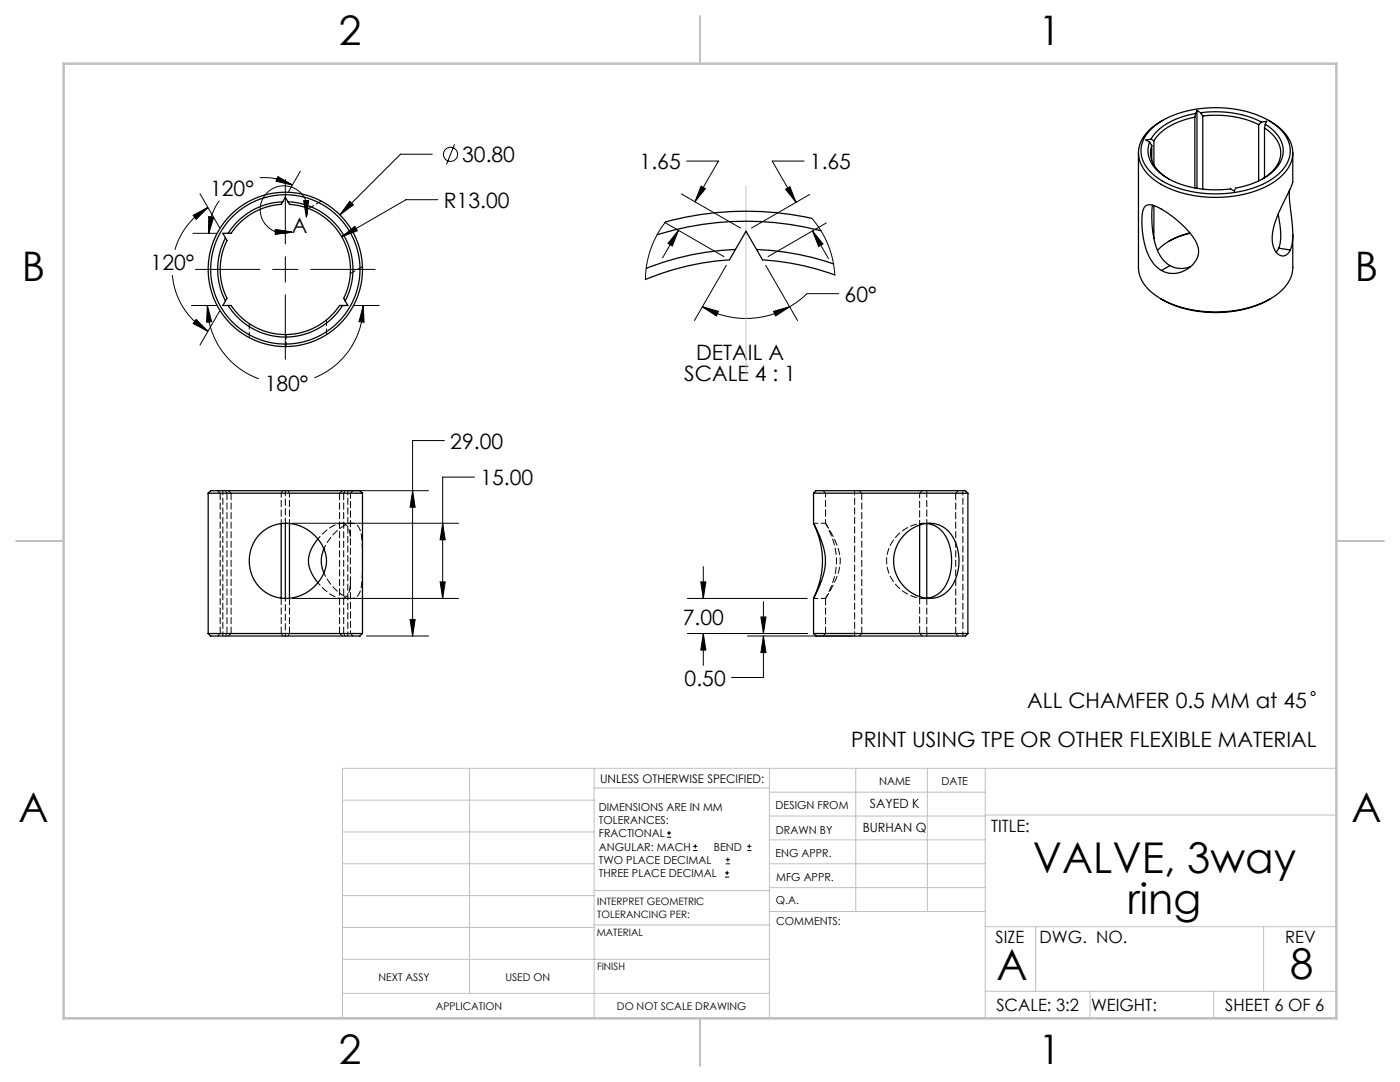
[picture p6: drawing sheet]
<svg xmlns="http://www.w3.org/2000/svg" width="279mm" height="216mm" viewBox="0 0 279 216" stroke-linecap="round" stroke-linejoin="round" font-family="sans-serif">
<g fill="none" stroke="#000" stroke-width=".2">
<path d="M39.9 38.7l3.9 6.8M51.8 35.5a11.1 11.1 0 0 1 6.5 1.4M55.5 35.2l2.8 1.7-3.2-.7zM56.9 35.8v12.9M59.9 34.2l-2.3 4.1M86.3 30.8h-6.4l-12.1 12.1M87.4 39.8h-6.4l-12.8 7.5M90.7 28.8l-1.6 4M135.9 38.7l11.9 6.8M137 32.1h6.4l-4.7 8.2M139.9 37.1l.9 .6-2.1 2.6zM156.8 37.8l.9-.5 1.2 3.1z"/>
<path d="M160.5 32.1h-6.4l4.8 8.3M161.6 38.8l-11.6 6.7M34.4 54.9a14.3 14.3 0 0 0 7.1 11.2M38.5 46.6h4.7M38.5 43l3-1.6-2.4 2.4zM39 53.8h12.9M41.5 41.4a14.3 14.3 0 0 0-6.6 8.4M41.6 43.2l1 .2-.9 3.2zM43.8 40a11.1 11.1 0 0 0-2.1 6.6M54.4 53.8h5.1M54.9 45.8l3.3 .5-3.3 .5zM56.9 51.2v5.1"/>
<path d="M56.9 58.8v12.9M60.6 40h1l-.5 3.3zM61.1 43.3a4.7 4.7 0 0 0-3.9-6.2 4.7 4.7 0 0 0-5.2 5.3 4.7 4.7 0 0 0 6.2 3.9M62 53.8h12.9M68.2 47.3l2.6-2.1 .5 .8zM69.8 40.2l.7 .7-2.7 2zM132.7 44.4l11.8 6.8M132.8 44.3l-1.7 2.6-1.2 2.8-.8 3-.3 3.1M135.4 46l-3.2 5.5M135.4 46l-1.2 3.1-.9-.5zM145 52.9l-6.4 11.1M152.8 52.9l6.4 11.1"/>
<path d="M162 43.6l1.8 2.5 1.4 2.7 1 3 .4 3.1M162.2 46.1l3.1 5.5M162.2 46.1l2 2.6-.8 .5zM164.9 44.5l-11.6 6.7M167.4 58.6h-6.4l-1.6 1.4-1.8 1.2M38.2 61h5M39.1 63.7l2.4 2.4-3-1.5zM41.4 61l.8 3.2-1 .1zM41.4 61a15.6 15.6 0 0 0 10.3 14.6M43.8 62.1l-3.9 6.8M70.7 61h5M72.5 61l.2 3.3-1.1-.1z"/>
<path d="M72.5 61a15.6 15.6 0 0 1-9.8 14.4M140.2 61.2l3.2 .9-.4 1zM140.2 61.2a17.4 17.4 0 0 0 17.4 0M154.4 62.1l3.2-.9-2.8 1.9zM69.6 97.9h15.9M82.3 97.9l.6 3.3h-1.1zM88.7 87.9h-6.4v39M94.7 95.2h-6.4v24.2M58.3 104.4h33.2M58.3 119.4h33.2M87.8 116.1h1.1l-.6 3.3zM88.3 104.4l.6 3.3h-1.1z"/>
<path d="M137.2 119.4h23.9M139.9 116.1h1l-.5 3.3zM140.4 113.1v6.3M73.1 126.9h12.4M81.8 123.6h1.1l-.6 3.3zM137.2 126.4h23.9M140.4 126.4v6.4M140.4 126.4l.5 3.3h-1zM149.2 126.9h21M151.9 123.1h1l-.5 3.3zM152.4 126.9l.5 3.3h-1zM152.4 126.9v8.3h-6.4"/>
<path d="M152.4 120.1v6.3M133.1 167.1h.8M133.1 166.2h.8M133.5 165.8v.8M138.3 169.7h.9M138.3 168.9h.9M138.8 168.5v.8M144.7 175h.8M144.7 174.2h.8M144.8 172.4h.9M144.8 171.5h.9M145.1 173.8v.8"/>
<path d="M145.3 171.1v.8M149.1 169.7h.9M149.1 168.9h.9M149.5 168.5v.8"/>
<circle cx="89.9" cy="30.8" r="1.41"/>
<circle cx="262.1" cy="138.4" r=".4"/>
</g>
<g fill="none" stroke="#c0c0c0" stroke-width=".2">
<path d="M148.9 37.1v37.7M68.4 159.7h50.2M93.7 153.3v44.9M118.6 153.3v49.9M118.6 157.2h34.9M153.5 153.3v49.9M153.5 158.1h43.1M170.8 153.3v28.6M185.1 153.3v28.6M196.6 153.3v49.9M266.7 153.3h-198.3v49.9M68.4 178.7h50.2"/>
<path d="M68.4 172.4h50.2M68.4 166h50.2M118.6 177.7h35.1M153.5 167.6h43.1M153.5 162.8h43.1M153.5 172.4h43.1M153.5 177.1h43.1M196.6 162.6h70.1M68.4 198.2h85.1M68.4 185.1h50.2M68.4 191.4h50.2M118.6 191.4h34.9"/>
<path d="M118.6 184.6h35.1M153.7 181.9h42.9M196.6 197.8h70.1M196.6 184.9h70.1M206.7 184.9v12.9M217.5 197.8v5.4M242.2 197.8v5.4M252.2 184.9v12.9"/>
</g>
<path d="M139.7 3.2v9.5M3.2 107.9h9.5M266.7 107.9h9.5M139.7 203.2v9.5" fill="none" stroke="#c0c0c0" stroke-width=".25"/>
<path d="M12.7 12.7h254v190.5h-254z" fill="none" stroke="#c0c0c0" stroke-width=".5"/>
<g fill="#000">
<path d="M60.6 40h1l-.5 3.3zM54.9 45.8l3.3 .5-3.3 .5z"/>
<path d="M88.3 104.4l.6 3.3h-1.1zM87.8 116.1h1.1l-.6 3.3zM82.3 97.9l.6 3.3h-1.1zM81.8 123.6h1.1l-.6 3.3zM38.5 43l3-1.6-2.4 2.4zM39.1 63.7l2.4 2.4-3-1.5zM55.5 35.2l2.8 1.7-3.2-.7zM41.6 43.2l1 .2-.9 3.2zM72.5 61l.2 3.3-1.1-.1zM41.4 61l.8 3.2-1 .1zM69.8 40.2l-2 2.7 2.7-2zM68.2 47.3l3.1-1.3-.5-.8zM151.9 123.1h1l-.5 3.3zM152.4 126.9l.5 3.3h-1zM140.4 126.4l.5 3.3h-1zM139.9 116.1h1l-.5 3.3zM156.8 37.8l.9-.5 1.2 3.1zM162.2 46.1l2 2.6-.8 .5zM140.2 61.2l3.2 .9-.4 1zM154.4 62.1l3.2-.9-2.8 1.9zM139.9 37.1l.9 .6-2.1 2.6zM135.4 46l-1.2 3.1-.9-.5z"/>
</g>
<g fill="none" stroke="#000" stroke-width=".25">
<path d="M227.2 30.5v22.9a7.4 7.4 0 0 0 4 5.9l.5 .3M229.4 28.4l.5 .6M229.7 27.8l-1 .1 .7 .5M229.7 27.8l.6 .3M229.8 25.7a18.8 18.8 0 0 1 12.8-4.2 19.1 19.1 0 0 1 12.8 4.2 5.7 5.7 0 0 1-.4 9.2 20.5 20.5 0 0 1-14.6 3.7 16.6 16.6 0 0 1-11.3-4.8 5.6 5.6 0 0 1 .7-8.1zM229.9 29a5.3 5.3 0 0 0 2.4 6.1l.9 .6M229.9 29v3M230.3 28.1v4.8M232.1 24a8.3 8.3 0 0 0-4.9 6.2 7.2 7.2 0 0 0 4 6.3 23.8 23.8 0 0 0 22.6 .1 7.3 7.3 0 0 0 4.2-6.6 8.3 8.3 0 0 0-4.9-6M238.4 23.4a12.1 12.1 0 0 0-8.1 4.7M238.4 23.4v14.1M238.6 22.6a13.1 13.1 0 0 0-8.7 4.8l-.2 .4"/>
<path d="M238.6 22.6l-.2 .8M238.9 22.1l.7 .4M238.9 22.1l-.3 .5M238.9 22.1v15.5M239.6 22.5a21 21 0 0 1 12.2 1.9M239.6 22.5l.4 .6M240 23.1a20.4 20.4 0 0 1 11.2 1.8M240 23.1v14.6M251.2 24.9v11.2M251.8 24.4l1-.2-.3 .6M251.8 24.4l-.6 .5M252.4 25.5a5.7 5.7 0 0 1 3.1 6 7 7 0 0 1-3.5 4.2"/>
<path d="M252.4 25.5v10M252.5 24.8a6.1 6.1 0 0 1 3.5 6.3 8.6 8.6 0 0 1-5.7 5.4l-1.8 .6-1.9 .4-.3 .6-.7-.4a19.7 19.7 0 0 1-13.7-2.9 5.5 5.5 0 0 1-2.5-6.4M252.5 24.8l-.1 .7M257.4 38l-.1 1.8 .4 3.3a13.7 13.7 0 0 1-.2 6.8M258 30.5v5.8l-.3 1a48.5 48.5 0 0 0-3.6 8.4 4.7 4.7 0 0 0 1.2 5.2 1.49 1.49 0 0 0 2.2-1M44.5 46.6h1.6a13 13 0 0 1 10-5.8l.8-1.4 .9 1.4a13 13 0 0 1 10.8 18.7l.8 1.5h-1.6a13 13 0 0 1-21.7 0h-1.6l.8-1.5a13 13 0 0 1 0-11.5zM45 47.5a13.5 13.5 0 0 0 0 12.5M56.4 40.3a13.5 13.5 0 0 0-10.9 6.3M57.5 40.3a13.5 13.5 0 0 1 11.4 19.7M146.8 49.8a53.5 53.5 0 0 0-17.8 3.8M151 49.8a53.2 53.2 0 0 1 15.3 2.9M162 43.6a61 61 0 0 0-29.2 .7"/>
<path d="M163.8 46.1a59.3 59.3 0 0 0-32.7 .8M166.6 54.9a51.1 51.1 0 0 0-14.4-3.1l-3.3-5.7-3.3 5.7a51.7 51.7 0 0 0-16.8 4M228.5 41.2a2.45 2.45 0 0 1 2.7 .2 19.4 19.4 0 0 1 7.6 7.2 3.8 3.8 0 0 1-1.7 5 5.1 5.1 0 0 1-7.8-2.4 16.3 16.3 0 0 1-1.1-9.3zM230 40.9a18.7 18.7 0 0 0 1.4 9.9l.9 1.2 1.2 1M230.3 41v6.6M231.7 59.6a23.1 23.1 0 0 0 21.8 0M233.5 53a4.8 4.8 0 0 0 4.1 .2M233.5 53l-1.7 1M237.5 46.5a12.6 12.6 0 0 0-6.5 3.5M237.5 46.5a16.7 16.7 0 0 0-4.3 1.7M255.1 42.7l.1 .4a12.3 12.3 0 0 1 0 6.4M255.2 49.5l-.5 .8"/>
<path d="M255.2 49.5l2.3 .4M258 46.8v6.6a7.5 7.5 0 0 1-4.2 6.1 24 24 0 0 1-22.1 .1M45.5 61a13.5 13.5 0 0 0 22.9 0M41.5 98.4h30.8M41.5 98.4l.5-.5h29.8l.5 .5M41.5 98.4v28M72.3 98.4v28M162.4 98.4h30.8M162.4 98.4l.5-.5h29.8l.5 .5M162.4 98.4v6M193.2 98.4v28M51.8 106.6a8 8 0 0 1 13.2 4 7.6 7.6 0 0 1-5 8.2 7.5 7.5 0 0 1-8.6-2 7.5 7.5 0 0 1-.7-8.7z"/>
<path d="M56.1 104.5v14.8M56.9 104.4v15M57.8 104.4v15M63.4 107.6a6 6 0 0 0-1.5 6l.6 1.4 .9 1.3M64.6 109.5a5.7 5.7 0 0 0 0 4.8M162.4 119.4v7M162.4 104.4a18.8 18.8 0 0 1 2.3 7.7 19.5 19.5 0 0 1-2.3 7.3M162.4 104.4a16.6 16.6 0 0 1 0 15M180.5 106.7a6.1 6.1 0 0 1 8.4-1 9.2 9.2 0 0 1 .3 12.2 5.9 5.9 0 0 1-8.1-.2 7.4 7.4 0 0 1-.6-11zM183.5 104.8v14.3M185 119.4a5.7 5.7 0 0 0 4.7-5.3 9.8 9.8 0 0 0-2-8.4 4.7 4.7 0 0 0-2.7-1.3v15M41.5 126.4h30.8"/>
<path d="M41.5 126.4l.5 .5h29.8l.5-.5M162.4 126.4h30.8M162.4 126.4l.5 .5h29.8l.5-.5"/>
<circle cx="56.9" cy="53.8" r="14.9"/>
<circle cx="56.9" cy="53.8" r="15.4"/>
</g>
<path d="M56.1 98.4v6.1M164.8 98.4v6M57.8 104.4v-6M64.6 114.3a8.9 8.9 0 0 0 5.3 5.1h.3M68.1 119.4h2.1M70.2 104.4a7.4 7.4 0 0 0-5 4l-.6 1.1M70.2 104.4h-2.1M184.4 119.4a7.6 7.6 0 0 1-7-10 7.9 7.9 0 0 1 7-5M185 104.4v-6" fill="none" stroke="#000" stroke-width=".2" stroke-dasharray="1.3 .6" stroke-dashoffset=".5"/>
<path d="M70.2 119.4a2.08 2.08 0 0 0 1.9-2.1 51.8 51.8 0 0 0-.1-11 1.96 1.96 0 0 0-1.8-1.9M56.9 126.9v-7.5M69.9 126.4v-11.2" fill="none" stroke="#000" stroke-width=".2" stroke-dasharray="1.3 .6" stroke-dashoffset=".7"/>
<g fill="none" stroke="#000" stroke-width=".2" stroke-dasharray="1.3 .6">
<path d="M43.9 98.4v28M45.3 98.4l-.3-.5M45.3 98.4v28M46.1 98.4v28M56.4 97.9l-.3 .5M57.8 98.4l-.3-.5M68.6 98.4v28M68.9 97.9l-.3 .5M172 98.4v28M185 98.4v-.5M56.1 119.3v7.1M164.8 119.4v7"/>
<path d="M164.8 119.4h.1M164.8 104.4h.1M184.4 104.4h.6M185 119.4h-.6M45 126.9l.3-.5M56.4 126.9l-.3-.5M57.5 126.9l.3-.5M57.8 126.4v-7M67.8 126.4v-28M68.6 126.4l.3 .5M185 126.4v.5M185 126.4v-7"/>
<path d="M190.7 126.4v-28"/>
</g>
<g fill="none" stroke="#000" stroke-width=".2" stroke-dasharray="1.3 .6" stroke-dashoffset=".4">
<path d="M68.1 47.2l2.1-1.2M70.2 46l-2.1 1.2M57.1 69.2v-2.4M57.1 66.8v2.4M43.4 97.9l.5 .5M44.5 97.9v29M45.5 97.9l.6 .5M67.8 98.4l.6-.5M69.9 98.4l.5-.5M164.3 97.9l.5 .5M171.5 97.9l.5 .5M184.1 97.9l-.6 .5"/>
<path d="M190.7 98.4l.6-.5M162.4 119.4h2.4M164.8 104.4h-2.4M164.8 119.4a14 14 0 0 0 0-15M43.9 126.4l-.5 .5M46.1 126.4l-.6 .5M68.4 126.9l-.6-.5M69.4 126.9v-29M70.4 126.9l-.5-.5M164.8 126.4l-.5 .5M170.6 126.9v-29M172 126.4l-.5 .5"/>
<path d="M183.5 126.4l.6 .5M191.3 126.9l-.6-.5M192.2 126.9v-29"/>
</g>
<path d="M68.1 119.4a1.88 1.88 0 0 0 1.7-2.1l.1-8.4a6.6 6.6 0 0 0-.7-4.1l-.6-.3-.5-.1" fill="none" stroke="#000" stroke-width=".2" stroke-dasharray="1.3 .6" stroke-dashoffset="-.1"/>
<path d="M63.4 116.3a7.7 7.7 0 0 0 4.7 3.1M68.1 104.4a7.6 7.6 0 0 0-4.7 3.2M184.4 119.4h1.2M185.6 104.4h-1.2" fill="none" stroke="#000" stroke-width=".2" stroke-dasharray="1.3 .6" stroke-dashoffset=".6"/>
<path d="M69.9 54.6l2.4-1.4M49.7 64.6v2.8M56.9 104.4v-6.5" fill="none" stroke="#000" stroke-width=".2" stroke-dasharray="1.3 .6" stroke-dashoffset=".2"/>
<path d="M183.5 98.4v6.4M69.9 108.7v-10.3" fill="none" stroke="#000" stroke-width=".2" stroke-dasharray="1.3 .6" stroke-dashoffset=".3"/>
<path d="M64.1 40.1l-2.5 1.5M65.2 66.8v-3M164.8 104.4a19.8 19.8 0 0 1 2.8 6.7 12.1 12.1 0 0 1-2.2 7.3l-.6 1" fill="none" stroke="#000" stroke-width=".2" stroke-dasharray="1.3 .6" stroke-dashoffset=".1"/>
<path d="M183.5 119.1v7.3" fill="none" stroke="#000" stroke-width=".2" stroke-dasharray="1.3 .6" stroke-dashoffset="-.2"/>
<g font-size="8.5">
<text x="206.1" y="174.2">VALVE, 3way</text>
<text x="225" y="182.3">ring</text>
<text x="198.9" y="195.5">A</text>
<text x="257.5" y="195.4">8</text>
</g>
<g font-size="8.1">
<text x="67.6" y="8.9">2</text>
<text x="207.3" y="8.9">1</text>
<text x="4.4" y="56.1">B</text>
<text x="270.4" y="56.1">B</text>
<text x="3.7" y="164.1">A</text>
<text x="269.7" y="164.1">A</text>
<text x="67.6" y="212.4">2</text>
<text x="207.3" y="212.4">1</text>
</g>
<g font-size="4.2">
<text x="92.2" y="32.4">30.80</text>
<text x="127.7" y="33.7">1.65</text>
<text x="161.6" y="33.7">1.65</text>
<text x="41.9" y="39.1">120°</text>
<text x="88.6" y="41.4">R13.00</text>
<text x="58.2" y="46.6">A</text>
<text x="30.1" y="54">120°</text>
<text x="168.6" y="60.2">60°</text>
<text x="138.9" y="71.9">DETAIL A</text>
<text x="136.6" y="76">SCALE 4 : 1</text>
<text x="52.8" y="78.1">180°</text>
<text x="89.9" y="89.5">29.00</text>
<text x="95.9" y="96.8">15.00</text>
<text x="136.3" y="124.6">7.00</text>
<text x="136.6" y="136.8">0.50</text>
<text x="205" y="141.2">ALL CHAMFER 0.5 MM at 45</text>
<text x="169.9" y="149.1">PRINT USING TPE OR OTHER FLEXIBLE MATERIAL</text>
</g>
<g font-size="3.4">
<text x="197.8" y="166">TITLE:</text>
<text x="198.7" y="188.1">SIZE</text>
<text x="207.5" y="188.1">DWG. NO.</text>
<text x="256.5" y="188.2">REV</text>
<text x="198.8" y="201.7">SCALE: 3:2</text>
<text x="217.7" y="201.8">WEIGHT:</text>
<text x="244.5" y="201.7">SHEET 6 OF 6</text>
</g>
<g font-size="2.5">
<text x="173.6" y="161.3">SAYED K</text>
<text x="172.2" y="166.1">BURHAN Q</text>
</g>
<text font-size="2.4" x="119.8" y="156.2">UNLESS OTHERWISE SPECIFIED:</text>
<g font-size="2.2">
<text x="119.5" y="161.8">DIMENSIONS ARE IN MM</text>
<text x="154.8" y="161.4">DESIGN FROM</text>
<text x="175.4" y="156.6">NAME</text>
<text x="187.9" y="156.7">DATE</text>
<text x="119.5" y="164.4">TOLERANCES:</text>
<text x="119.5" y="167.1">FRACTIONAL</text>
<text x="154.9" y="166.3">DRAWN BY</text>
<text x="119.5" y="169.7">ANGULAR: MACH</text>
<text x="119.5" y="172.4">TWO PLACE DECIMAL</text>
<text x="142.5" y="169.7">BEND</text>
<text x="154.8" y="171">ENG APPR.</text>
<text x="119.5" y="175">THREE PLACE DECIMAL</text>
<text x="154.9" y="175.7">MFG APPR.</text>
<text x="154.9" y="180.4">Q.A.</text>
<text x="154.9" y="184.6">COMMENTS:</text>
</g>
<g font-size="2.1">
<text x="75.5" y="195.7">NEXT ASSY</text>
<text x="100.9" y="195.7">USED ON</text>
<text x="86.9" y="201.5">APPLICATION</text>
<text x="123.1" y="201.6">DO NOT SCALE DRAWING</text>
</g>
<g font-size="2">
<text x="119.2" y="180.6">INTERPRET GEOMETRIC</text>
<text x="119.2" y="183.1">TOLERANCING PER:</text>
<text x="119.1" y="186.7">MATERIAL</text>
<text x="119.1" y="193.5">FINISH</text>
</g>
</svg>
